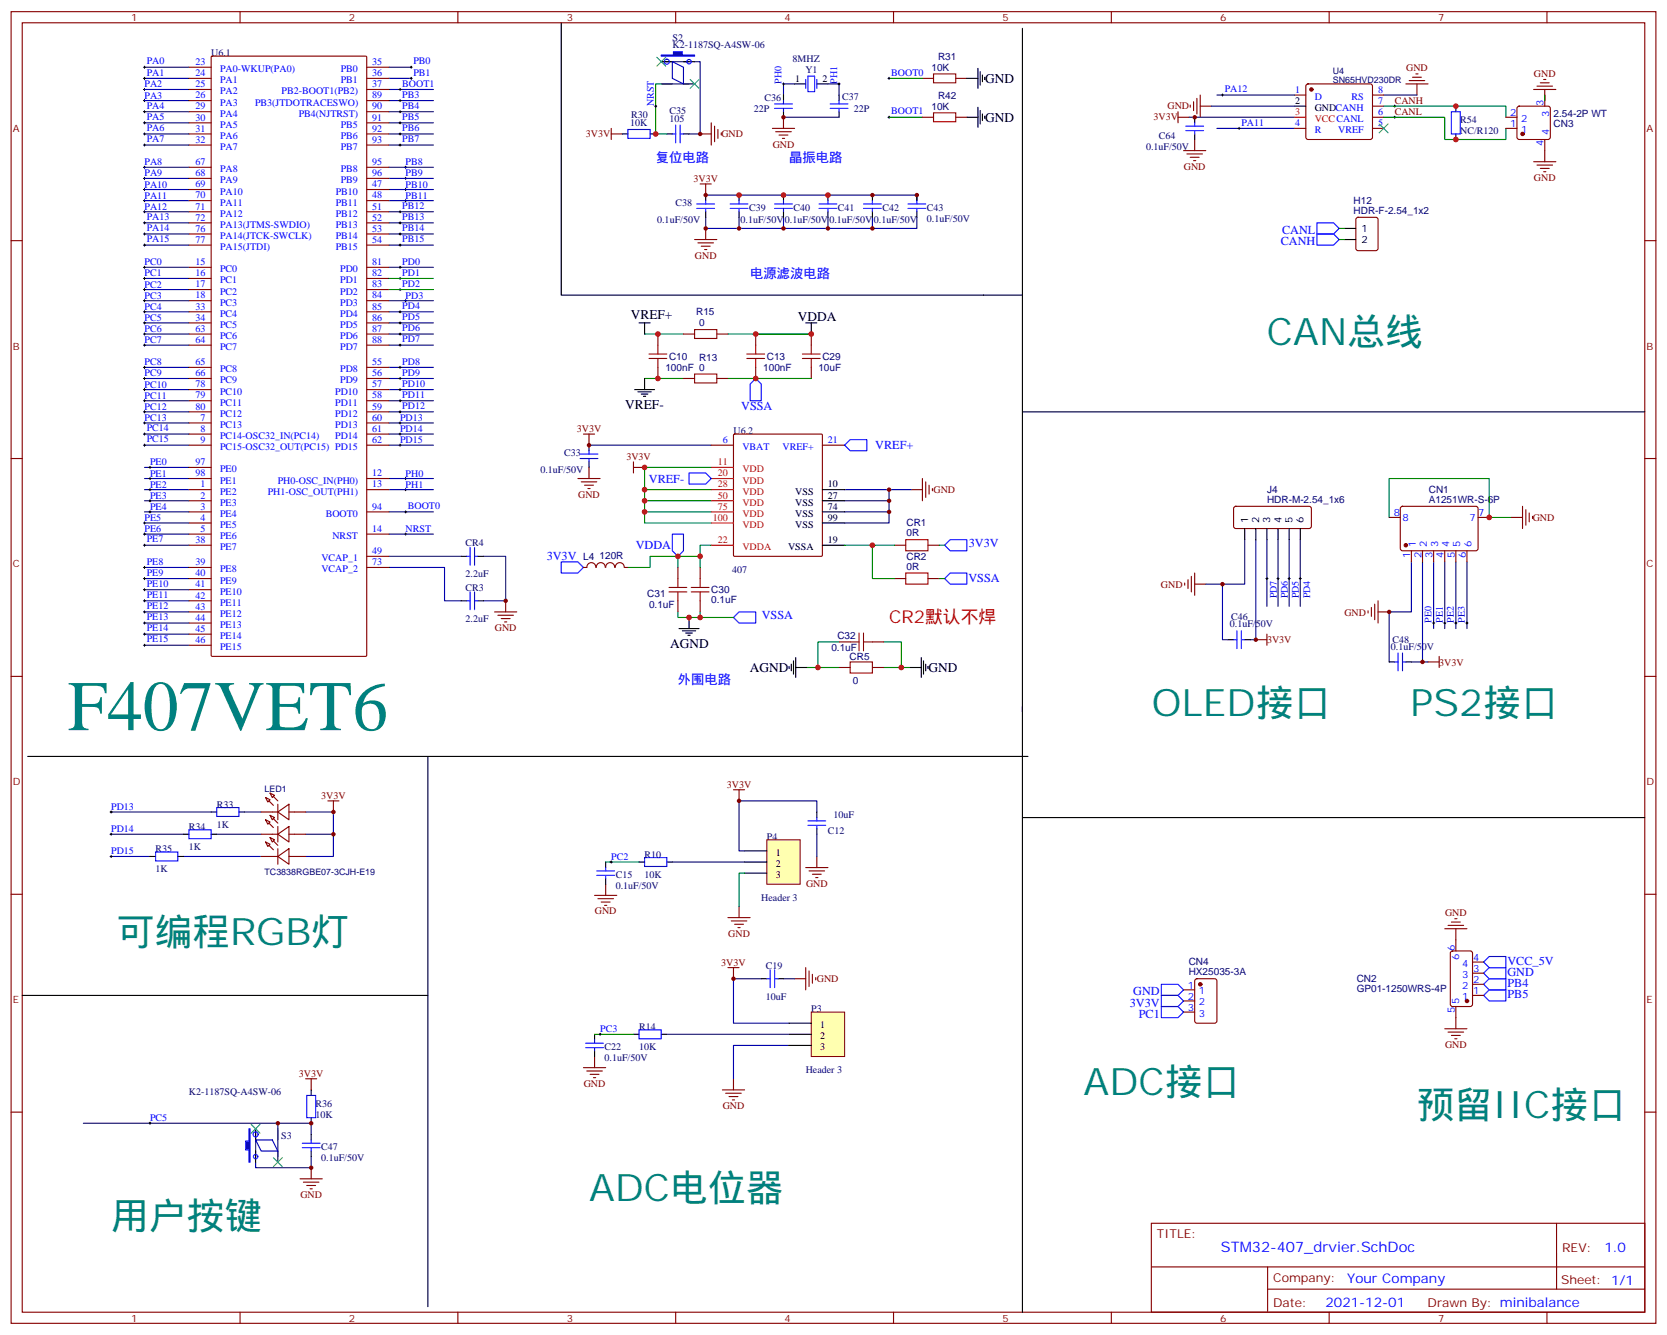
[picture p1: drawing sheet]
<svg xmlns="http://www.w3.org/2000/svg" width="529mm" height="424mm" viewBox="0 0 529 424" stroke-linecap="round" stroke-linejoin="round" font-family="sans-serif">
<g fill="none" stroke="#800000" stroke-width=".35">
<path d="M225.8 39v7M248.7 37.2v3.5M373.9 37.2h3.6M373.9 35.5v3.5M377.8 33.3v.7M378.9 32.3v2.8M379.9 31.2v5M381 33.7h3.5M381 30.2v7M446.3 26.6h7M447.3 25.6h5M448.4 24.5h2.8"/>
<path d="M449.4 23.5h.7M449.8 26.6v3.6M194 42.5h3.6M194 40.7v3.6M222.2 42.5h3.6M222.2 58.4h3.6M224 58.4v3.5M226.8 40v5M227.9 41.1v2.8M229 42.2v.7M245.2 40.7h7M246.2 41.8h5"/>
<path d="M247.3 42.9h2.8M248.4 43.9h.7M375.7 47.8h7.1M376.8 48.9h4.9M377.8 49.9h2.8M378.9 51h.7M379.2 44.3v3.5M220.5 76h7M221.5 77.1h5M222.6 78.1h2.8M223.7 79.2h.7M224 72.5v3.5"/>
<path d="M185.2 137.8h3.5M187 137.8v3.5M183.4 151.9h7.1M184.5 152.9h4.9M185.6 154h2.8M186.6 155h.7M187 148.3v3.6M201.1 148.3h3.5M201.1 146.6v3.5M289.3 155.4h3.5M292.8 151.9v7M293.9 152.9v5"/>
<path d="M294.9 154v2.8M296 155v.8M157 194.2h7M158 195.3h5M159.1 196.3h2.8M160.2 197.4h.7M160.5 190.7v3.5M376.1 185v.7M377.1 184v2.8M378.2 182.9v5M379.2 185.4h3.6M379.2 181.9v7"/>
<path d="M434.3 193.9v.7M435.3 192.8v2.8M436.4 191.7v5M437.4 194.2h3.6M437.4 190.7v7M398.6 203h3.6M402.2 201.3v3.5M453.3 210.1h3.5M456.8 208.3v3.5M104.1 254.2h3.5M105.8 254.2v3.5M232.8 250.6h3.6"/>
<path d="M234.6 250.6v3.6M255.8 275.3h7M256.8 276.4h5M257.9 277.5h2.8M258.9 278.5h.7M259.3 271.8v3.5M188.7 284.2h7.1M189.8 285.2h4.9M190.9 286.3h2.8M191.9 287.3h.7M192.3 280.6v3.6M231.1 291.2h7"/>
<path d="M232.1 292.3h5M233.2 293.3h2.8M234.2 294.4h.7M234.6 287.7v3.5M231.1 307.1h3.5M232.8 307.1v3.5M252.2 310.6h3.6M255.8 307.1v7M256.8 308.2v4.9M257.9 309.2v2.8M258.9 310.3v.7M185.2 338.8h7.1"/>
<path d="M186.3 339.9h4.9M188.7 335.3v3.5M97 342.4h3.5M98.8 342.4v3.5M187.3 341h2.8M188.4 342h.7M229.3 345.9h7.1M230.4 347h4.9M231.4 348h2.8M232.5 349.1h.7M232.8 342.4v3.5M95.2 374.1h7.1"/>
<path d="M96.3 375.2h4.9M97.4 376.2h2.8M98.4 377.3h.7M98.8 370.6v3.5"/>
</g>
<g fill="none" stroke="#000" stroke-width=".32">
<path d="M45.5 28.4h.7M45.5 31.9h.7M45.9 28v.8M45.9 31.6v.7M442.4 33.7h.7M442.4 37.2h.7M442.7 33.3v.7M442.7 36.9v.7M45.5 56.6h.7M45.5 53.1h.7M45.9 52.7v.7M45.9 56.3v.7"/>
<path d="M45.9 59.8v.7M128.4 56.6h.7M128.4 53.1h.7M128.8 52.7v.7M128.8 56.3v.7M128.8 59.8v.7M45.5 60.1h.7M45.5 63.7h.7M45.5 67.2h.7M45.9 63.3v.7M45.9 66.9v.7M128.4 60.1h.7"/>
<path d="M128.4 63.7h.7M128.8 63.3v.7M128.4 95.4h.7M128.8 95.1v.7M126.6 134.2h.8M126.6 137.8h.8M127 133.9v.7M127 137.4v.7M126.6 141.3h.8M127 140.9v.7M128.4 151.9h.7M128.4 155.4h.7"/>
<path d="M128.8 151.5v.7M128.8 155v.8M128.4 169.5h.7M128.8 169.2v.7"/>
</g>
<g fill="none" stroke="#000080" stroke-width=".35">
<path d="M220.5 19.6h1.7v22.9h-3.5M45.9 28.4h14.1M45.9 31.9h14.1M45.9 35.5h14.1M45.9 39h14.1M45.9 24.9h14.1M45.9 21.3h14.1M123.5 28.4h14.1M123.5 31.9h14.1M123.5 35.5h14.1M123.5 39h14.1M123.5 24.9h7"/>
<path d="M123.5 21.3h7M248.7 37.2h17.6M252.2 26.6h-3.5v3.6M262.8 26.6h3.5v3.6M377.5 37.2h33.5M384.5 33.7h26.5M386.3 30.2h24.7M439.2 30.2h10.6M45.9 46h14.1M45.9 53.1h14.1M45.9 56.6h14.1M45.9 42.5h14.1"/>
<path d="M123.5 46h14.1M123.5 53.1h14.1M123.5 56.6h14.1M123.5 42.5h14.1M386.3 40.7h24.7M45.9 60.1h14.1M45.9 63.7h14.1M45.9 67.2h14.1M45.9 70.7h14.1M45.9 74.3h14.1M45.9 77.8h14.1M123.5 60.1h14.1"/>
<path d="M123.5 63.7h14.1M123.5 67.2h14.1M123.5 70.7h14.1M123.5 74.3h14.1M123.5 77.8h14.1M224 61.9h67v1.8M224 69v3.5h52.9v-3.5M234.6 69v3.5M248.7 69v3.5M262.8 69v3.5M291 69v3.5h-14.1M45.9 84.8h14.1"/>
<path d="M45.9 88.4h14.1M45.9 91.9h14.1M45.9 95.4h14.1M45.9 99h14.1M123.5 84.8h14.1M123.5 95.4h14.1M123.5 99h14.1M45.9 116.6h14.1M45.9 102.5h14.1M45.9 106h14.1M45.9 109.5h14.1M123.5 116.6h14.1"/>
<path d="M123.5 102.5h14.1M123.5 106h14.1M123.5 109.5h14.1M45.9 120.1h14.1M45.9 123.6h14.1M45.9 127.2h14.1M45.9 134.2h14.1M45.9 137.8h14.1M123.5 120.1h14.1M123.5 123.6h14.1M123.5 127.2h14.1M123.5 134.2h14.1"/>
<path d="M123.5 137.8h14.1M123.5 130.7h14.1M45.9 148.3h14.1M45.9 151.9h14.1M45.9 155.4h14.1M45.9 158.9h14.1M45.9 141.3h14.1M123.5 151.9h14.1M123.5 155.4h14.1M123.5 141.3h14.1M187 141.3h38.8M268.1 155.4h14.1v10.6h-14.1"/>
<path d="M268.1 158.9h14.1M282.2 155.4h7.1M45.9 162.5h14.1M45.9 166h14.1M45.9 169.5h14.1M45.9 173h14.1M123.5 162.5h14.1M123.5 169.5h14.1M123.5 176.6h22.9M153.5 176.6h7v14.1h-7M268.1 162.5h14.1M395.1 171.3v14.1h-7"/>
<path d="M398.6 171.3v31.7h-1.7M402.2 171.3v21.1M405.7 171.3v21.1M409.2 171.3v21.1M412.7 171.3v21.1M448 178.3v15.9h-7v15.9M451.6 178.3v31.8h1.7M455.1 178.3v21.2M458.6 178.3v21.2M462.1 178.3v21.2M465.7 178.3v21.2M45.9 180.1h14.1"/>
<path d="M45.9 183.6h14.1M45.9 187.1h14.1M45.9 190.7h14.1M45.9 194.2h14.1M45.9 197.7h14.1M123.5 180.1h17.6v10.6h5.3M382.8 185.4h5.3v17.6h1.7M45.9 201.3h14.1M45.9 204.8h14.1M448 210.1h3.6M35.3 257.7h31.7M77.6 257.7h5.3"/>
<path d="M97 257.7h8.8v14.1h-8.8M259.3 257.7v-3.5h-24.7v15.9h1.8M35.3 264.8h22.9M35.3 271.8h12.3M58.2 271.8h24.7M68.8 264.8h14.1M97 264.8h8.8M213.4 273.6h23M259.3 264.8v7M241.7 310.6h-8.9v14.1h17.7M248.7 310.6h3.5M211.7 328.3h38.8"/>
<path d="M250.5 331.8h-17.7v10.6M26.5 356.5h61.7M88.2 358.2v-1.7h10.6v3.5M98.8 367.1v3.5h-17.7v-1.8"/>
</g>
<g fill="none" stroke="#870000" stroke-width=".35">
<path d="M411 30.2h3.5M414.7 26.8l.5-.2h19.8l.5 .2 .2 .5v16.3l-.3 .5-.4 .2h-19.8l-.5-.3-.2-.4v-16.3zM435.7 30.2h3.5M435.7 37.2h3.5M435.7 33.7h3.5M411 40.7h3.5M435.7 40.7h3.5M82.9 257.7h5.3M84.3 253.1l1.4 .7-.7 .7zM85.4 254.2l1.4 1.4M85.7 258.8l1.4 .7-.7 .7zM85.7 251.7l1.4 .7-.7 .7z"/>
<path d="M86.8 259.8l1.4 1.4M86.8 252.8l1.4 1.4M88.2 257.7l3.5-2.5v5zM88.2 255.2v5M91.7 257.7h5.3M82.9 264.8h5.3M82.9 271.8h5.3M84.3 260.2l1.4 .7-.7 .7zM84.3 267.2l1.4 .7-.7 .7zM85.4 261.2l1.4 1.4M85.4 268.3l1.4 1.4M85.7 265.8l1.4 .7-.7 .7z"/>
<path d="M86.8 266.9l1.4 1.4M88.2 264.8l3.5-2.5v4.9zM88.2 271.8l3.5-2.5v5zM88.2 262.3v4.9M88.2 269.3v5M91.7 264.8h5.3M91.7 271.8h5.3"/>
</g>
<circle cx="416.3" cy="28.4" r=".53" fill="#870000" stroke="#870000" stroke-width=".35"/>
<g fill="none" stroke="#000" stroke-width=".35">
<path d="M209.9 19.6h3.5M217 19.6h3.5M209.9 26.6h3.5M217 26.6h3.5M248.7 30.2v1.7M248.7 35.5v1.7M252.2 26.6h3.6M259.3 26.6h3.5M266.3 30.2v1.7M266.3 35.5v1.7M411 33.7h3.5M197.6 42.5h1.7"/>
<path d="M206.4 42.5h1.7M211.7 42.5h1.7M217 42.5h1.7M224 61.9v1.8M224 67.2v1.8M234.6 61.9v1.8M234.6 67.2v1.8M248.7 61.9v1.8M248.7 67.2v1.8M262.8 61.9v1.8M262.8 67.2v1.8M276.9 61.9v1.8"/>
<path d="M276.9 67.2v1.8M291 61.9v1.8M291 67.2v1.8M187 141.3v1.8M187 146.6v1.7M146.4 176.6h1.8M151.7 176.6h1.8M146.4 190.7h1.8M151.7 190.7h1.8M389.8 203h1.8M395.1 203h1.8M441 210.1h1.7"/>
<path d="M446.3 210.1h1.7M67 257.7h1.8M75.8 257.7h1.8M47.6 271.8h1.8M56.4 271.8h1.8M58.2 264.8h1.8M67 264.8h1.8M192.3 273.6v1.7M192.3 278.9v1.7M202.8 273.6h1.8M211.7 273.6h1.7M188.7 328.3v1.7"/>
<path d="M188.7 333.6v1.7M201.1 328.3h1.7M209.9 328.3h1.8M81.1 358.2v3.6M88.2 358.2v3.6M98.8 345.9v1.8M98.8 354.7v1.8M81.1 365.3v3.5M88.2 365.3v3.5M98.8 360v1.8M98.8 365.3v1.8"/>
</g>
<path d="M411 37.2h3.5" fill="none" stroke="#f00" stroke-width=".35"/>
<g fill="none" stroke="#00f" stroke-width=".35">
<path d="M214.5 39.7v5.6M215.9 39.7v5.6M245.9 34.4h5.6M245.9 33h5.6M248.7 31.9v1.1M248.7 34.4v1.1M255.8 25.2v2.8M256.5 24.2h2.1v4.9h-2.1zM259.3 25.2v2.8M263.5 34.4h5.7M263.5 33h5.7M266.3 31.9v1.1"/>
<path d="M266.3 34.4v1.1M199.3 41.1h7.1v2.8h-7.1zM213.4 42.5h1.1M215.9 42.5h1.1M221.2 66.1h5.6M221.2 64.7h5.6M224 63.7v1M224 66.1v1.1M231.8 66.1h5.6M231.8 64.7h5.6M234.6 63.7v1M234.6 66.1v1.1"/>
<path d="M245.9 66.1h5.6M245.9 64.7h5.6M248.7 63.7v1M248.7 66.1v1.1M260 66.1h5.6M260 64.7h5.6M262.8 63.7v1M262.8 66.1v1.1M274.1 66.1h5.7M274.1 64.7h5.7M276.9 63.7v1M276.9 66.1v1.1"/>
<path d="M288.2 66.1h5.7M288.2 64.7h5.7M291 63.7v1M291 66.1v1.1M184.1 145.5h5.7M184.1 144.1h5.7M187 143.1v1M187 145.5v1.1M148.2 176.6h1M149.2 173.7v5.7M150.6 173.7v5.7M150.6 176.6h1.1"/>
<path d="M148.2 190.7h1M149.2 187.9v5.6M150.6 187.9v5.6M150.6 190.7h1.1M391.6 203h1M392.6 200.2v5.6M394.1 200.2v5.6M394.1 203h1M442.7 210.1h1.1M443.8 207.3v5.6M445.2 207.3v5.6M445.2 210.1h1.1"/>
<path d="M68.8 256.3h7v2.8h-7zM49.4 270.4h7v2.8h-7zM60 263.3h7v2.9h-7zM189.4 277.8h5.7M189.4 276.4h5.7M192.3 275.3v1.1M192.3 277.8v1.1M204.6 272.2h7.1v2.8h-7.1zM185.9 332.5h5.7M185.9 331.1h5.7M188.7 330v1.1M188.7 332.5v1.1"/>
<path d="M202.8 326.8h7.1v2.9h-7.1zM97.4 347.7h2.8v7h-2.8zM81.9 360a.8 .8 0 0 0-1.1-.7 .8 .8 0 0 0-.2 1.3 .8 .8 0 0 0 1.3-.3v-.3M96 364.2h5.6M96 362.8h5.6M98.8 361.8v1M98.8 364.2v1.1"/>
<circle cx="211.7" cy="19.6" r=".81"/>
<circle cx="218.7" cy="19.6" r=".71"/>
<circle cx="81.1" cy="367.1" r=".71"/>
</g>
<path d="M209.9 19.6h8.8M210.3 26.6h8.4M81.1 358.2v8.9M88.2 358.6v8.5" fill="none" stroke="#120380" stroke-width=".35"/>
<g fill="#00f" stroke="#00f" stroke-width=".35">
<path d="M209.9 17.5h3.9v-1.1h2.8v1.1h3.9v.3h-10.6z"/>
<path d="M79 358.2h.4v10.6h-.4v-3.9h-1v-2.8h1z"/>
</g>
<path d="M213.4 19.6l3.6 1.7v5.3l-3.6-1.7zM81.1 361.8h5.3l1.8 3.5h-5.3z" fill="none" stroke="#0000b5" stroke-width=".35"/>
<path d="M257.5 321.2h10.6v14.1h-10.6z" fill="#ffffb0" stroke="#800000" stroke-width=".32"/>
<g fill="none" stroke="#000" stroke-width=".35">
<path d="M324.6 9v407.5M379.2 37.2v1.8M462.1 33.7v1.8M379.2 42.5v1.8M462.1 42.5v1.8M261.1 155.4h7M261.1 158.9h7M261.1 173h7M261.1 162.5h7M261.1 166h7M395.1 167.7v3.6M398.6 167.7v3.6"/>
<path d="M402.2 167.7v3.6M405.7 167.7v3.6M409.2 167.7v3.6M412.7 167.7v3.6M135.8 240.1v174.6M259.3 257.7v1.8M259.3 263v1.8M7.1 315.9h128.7M241.7 310.6h1.7M246.9 310.6h1.8M250.5 324.7h7M250.5 328.3h7"/>
<path d="M250.5 331.8h7"/>
</g>
<g fill="none" stroke="#00f" stroke-width=".35">
<path d="M379.2 39v1M460.7 35.5h2.8v7h-2.8zM376.4 41.5h5.7M376.4 40h5.7M379.2 41.5v1M259.3 259.5v1M256.5 260.5h5.6M256.5 261.9h5.6M259.3 261.9v1.1M243.4 310.6h1.1M244.5 307.8v5.6M245.9 307.8v5.6"/>
<path d="M245.9 310.6h1"/>
</g>
<g fill="none" stroke="#870000" stroke-width=".35">
<path d="M3.5 3.7h522.1v416.3h-522.1zM7.1 7.2h515v409.3h-515zM67.1 18l.3-.2h48.7l.3 .4v189.8l-.3 .3h-48.7l-.4-.3zM76.2 3.7v3.5M145.3 3.7v3.5M214.5 3.7v3.5M283.6 3.7v3.5M352.8 3.7v3.5M421.9 3.7v3.5M491.1 3.7v3.5M60 21.3h7M60 24.9h7"/>
<path d="M60 28.4h7M60 31.9h7M60 35.5h7M60 39h7M116.4 21.3h7.1M116.4 24.9h7.1M116.4 28.4h7.1M116.4 31.9h7.1M116.4 35.5h7.1M116.4 39h7.1M60 42.5h7M60 46h7"/>
<path d="M60 53.1h7M60 56.6h7M116.4 42.5h7.1M116.4 46h7.1M116.4 53.1h7.1M116.4 56.6h7.1M3.5 76.4h3.6M60 60.1h7M60 63.7h7M60 67.2h7M60 70.7h7M60 74.3h7"/>
<path d="M60 77.8h7M116.4 60.1h7.1M116.4 63.7h7.1M116.4 67.2h7.1M116.4 70.7h7.1M116.4 74.3h7.1M116.4 77.8h7.1M522.1 76.4h3.5M60 84.8h7M60 88.4h7M60 91.9h7M60 95.4h7"/>
<path d="M60 99h7M116.4 84.8h7.1M116.4 88.4h7.1M116.4 91.9h7.1M116.4 95.4h7.1M116.4 99h7.1M60 102.5h7M60 116.6h7M60 106h7M60 109.5h7M116.4 102.5h7.1M116.4 116.6h7.1"/>
<path d="M116.4 106h7.1M116.4 109.5h7.1M60 134.2h7M60 137.8h7M60 120.1h7M60 123.6h7M60 127.2h7M60 130.7h7M116.4 134.2h7.1M116.4 137.8h7.1M116.4 120.1h7.1M116.4 123.6h7.1"/>
<path d="M116.4 127.2h7.1M116.4 130.7h7.1M232.9 137.9l.3-.1h27.5l.3 .1 .1 38.3-.2 .3-27.7 .1-.3-.2zM3.5 145.5h3.6M60 141.3h7M60 155.4h7M60 158.9h7M60 148.3h7M60 151.9h7M116.4 141.3h7.1M116.4 155.4h7.1M116.4 151.9h7.1"/>
<path d="M225.8 141.3h7M261.1 141.3h7M522.1 145.5h3.5M60 162.5h7M60 166h7M60 169.5h7M60 173h7M116.4 162.5h7.1M116.4 169.5h7.1M116.4 176.6h7.1M391.8 160.9l.5-.2h23.5l.5 .7-.1 5.9-.6 .4h-23.6l-.4-.7v-5.6zM60 180.1h7"/>
<path d="M60 183.6h7M60 187.1h7M60 190.7h7M60 194.2h7M60 197.7h7M116.4 180.1h7.1M3.5 214.7h3.6M60 201.3h7M60 204.8h7M522.1 214.7h3.5M3.5 283.8h3.6M522.1 283.8h3.5"/>
<path d="M3.5 353h3.6M522.1 353h3.5M365.5 388.2h156.6v28.3h-156.6zM494.1 388.3v20.8M76.2 416.5v3.5M145.3 416.5v3.5M214.5 416.5v3.5M283.6 416.5v3.5M352.8 416.5v3.5M365.5 402.1h156.5M402.4 409.1h119.6M402.4 402.1v14.1"/>
<path d="M421.9 416.5v3.5M491.1 416.5v3.5"/>
</g>
<path d="M225.8 148.3h7M225.8 151.9h7M225.8 155.4h7M225.8 158.9h7M225.8 173h7M225.8 162.5h7M225.8 166h7" fill="none" stroke="#f00" stroke-width=".35"/>
<path d="M243.4 266.5h10.6v14.1h-10.6z" fill="#ffffb0" stroke="#800000" stroke-width=".32"/>
<g fill="none" stroke="#000" stroke-width=".35">
<path d="M178.2 7.2v86.5h146.4M306.9 24.9h3.5M306.9 37.2h3.5M310.4 21.7v6.3M310.4 34v6.4M311.1 22.8v4.2M311.1 35.1v4.2M311.9 23.8v2.1M311.9 36.2v2.1M312.6 24.5v.7M312.6 36.9v.7M426.9 72.5h3.5"/>
<path d="M426.9 76h3.5M202.8 102.5h3.6M204.6 102.5v3.5M255.8 102.5h3.5M257.5 102.5v3.5M201.4 123.6h6.4M202.5 124.4h4.2M203.6 125.1h2.1M204.3 125.8h.7M204.6 120.1v3.5M324.6 130.7h197.5M215.5 199.5h6.4"/>
<path d="M218.7 196v3.5M216.6 200.2h4.2M217.7 200.9h2.1M218.4 201.6h.7M250.5 211.5v.7M251.2 210.8v2.1M251.9 209.7v4.3M252.6 211.8h3.5M252.6 208.7v6.3M288.9 211.8h3.6M292.5 208.7v6.3M293.2 209.7v4.3"/>
<path d="M293.9 210.8v2.1M294.6 211.5v.7M8.8 240.1h317.5M324.6 259.5h197.5M236.4 270.1h7M236.4 273.6h7M236.4 277.1h7"/>
</g>
<g fill="none" stroke="#008700" stroke-width=".35">
<path d="M209.9 26.6h-1.8v15.9h3.6M282.2 24.9h10.6M282.2 37.2h10.6M439.2 33.7h38.8v3.5M439.2 37.2h19.4v7.1h19.4v-3.6M490.4 30.2v1.7M425.1 72.5h1.8M425.1 76h1.8M123.5 88.4h14.1M123.5 91.9h14.1M204.6 106h12.4M231.1 106h26.4"/>
<path d="M204.6 120.1h12.4M231.1 120.1h26.4M204.6 158.9h21.2M204.6 155.4h21.2M225.8 148.3h-21.2v17.7h21.2M204.6 162.5h21.2M215.2 176.6v3.5M222.2 176.6v3.5M225.8 173h-3.6v3.6h-15.8v3.5h-7.1M268.1 173h8.8M284 173h-7.1v10.6h7.1M298.1 173h1.8"/>
<path d="M441 164.2v-12.3h31.7v12.3h7.1M215.2 194.2v1.8h17.6M222.2 194.2v1.8M298.1 183.6h1.8M256.1 211.8h10.2M266.3 203.7h-6.7v8.1M280.5 203.7h5.6v8.1M280.5 211.8h8.4M192.3 273.6h10.5M236.4 277.1h-1.8v10.6M188.7 328.3h12.4"/>
</g>
<g fill="none" stroke="#000" stroke-width=".32">
<path d="M45.5 24.9h.7M45.5 21.3h.7M45.5 35.5h.7M45.5 39h.7M45.9 21v.7M45.9 24.5v.7M45.9 35.1v.7M45.9 38.6v.7M126.6 28.4h.8M126.6 35.5h.8M126.6 39h.8M126.6 31.9h.8"/>
<path d="M127 28v.8M127 31.6v.7M127 35.1v.7M127 38.6v.7M130.2 24.9h.7M130.2 21.3h.7M130.5 21v.7M130.5 24.5v.7M207.8 33.7h.7M208.1 33.3v.7M248.4 26.6h.7M248.7 26.3v.7"/>
<path d="M266 26.6h.7M266.3 26.3v.7M281.9 24.9h.7M281.9 37.2h.7M282.2 24.5v.7M282.2 36.9v.7M387.7 30.2h.7M388.1 29.8v.7M45.5 42.5h.7M45.5 46h.7M45.9 42.2v.7M45.9 45.7v.7"/>
<path d="M126.6 42.5h.8M126.6 46h.8M127 42.2v.7M127 45.7v.7M393 40.7h.7M393.3 40.4v.7M45.5 74.3h.7M45.5 77.8h.7M45.5 70.7h.7M45.9 70.4v.7M45.9 73.9v.7M45.9 77.4v.7"/>
<path d="M126.6 74.3h.8M126.6 77.8h.8M126.6 70.7h.8M126.6 67.2h.8M127 66.9v.7M127 70.4v.7M127 73.9v.7M127 77.4v.7M45.5 84.8h.7M45.5 88.4h.7M45.5 91.9h.7M45.5 99h.7"/>
<path d="M45.5 95.4h.7M45.9 84.5v.7M45.9 88v.7M45.9 91.5v.8M45.9 95.1v.7M45.9 98.6v.7M126.6 84.8h.8M126.6 88.4h.8M126.6 91.9h.8M126.6 99h.8M127 84.5v.7M127 88v.7"/>
<path d="M127 91.5v.8M127 98.6v.7M45.5 116.6h.7M45.5 102.5h.7M45.5 106h.7M45.5 109.5h.7M45.9 102.1v.7M45.9 105.7v.7M45.9 109.2v.7M45.9 116.2v.7M45.9 119.8v.7M126.6 116.6h.8"/>
<path d="M126.6 102.5h.8M126.6 106h.8M126.6 109.5h.8M127 102.1v.7M127 105.7v.7M127 109.2v.7M127 116.2v.7M127 119.8v.7M45.5 120.1h.7M45.5 130.7h.7M45.5 137.8h.7M45.5 134.2h.7"/>
<path d="M45.5 123.6h.7M45.5 127.2h.7M45.9 123.3v.7M45.9 126.8v.7M45.9 130.4v.7M45.9 133.9v.7M45.9 137.4v.7M126.6 120.1h.8M126.6 130.7h.8M126.6 123.6h.8M126.6 127.2h.8M127 123.3v.7"/>
<path d="M127 126.8v.7M127 130.4v.7M45.5 141.3h.7M45.9 140.9v.7M47.3 148.3h.7M47.3 151.9h.7M47.3 155.4h.7M47.3 158.9h.7M47.6 148v.7M47.6 151.5v.7M47.6 155v.8M47.6 158.6v.7"/>
<path d="M45.5 173h.7M45.5 166h.7M45.5 169.5h.7M45.9 165.6v.7M45.9 169.2v.7M45.9 172.7v.7M45.9 179.7v.7M47.3 162.5h.7M47.6 162.1v.7M128.4 162.5h.7M128.8 162.1v.7M45.5 180.1h.7"/>
<path d="M45.5 187.1h.7M45.5 194.2h.7M45.5 183.6h.7M45.5 190.7h.7M45.5 197.7h.7M45.9 183.3v.7M45.9 186.8v.7M45.9 190.3v.7M45.9 193.9v.7M45.9 197.4v.7M401.8 183.6h.7M402.2 183.3v.7"/>
<path d="M405.3 183.6h.7M405.7 183.3v.7M408.9 183.6h.7M409.2 183.3v.7M412.4 183.6h.7M412.7 183.3v.7M454.7 197.7h.7M455.1 197.4v.7M458.3 197.7h.7M458.6 197.4v.7M461.8 197.7h.7M462.1 197.4v.7"/>
<path d="M465.3 197.7h.7M465.7 197.4v.7M45.5 204.8h.7M45.5 201.3h.7M45.9 200.9v.7M45.9 204.4v.7M34.9 257.7h.7M35.3 257.4v.7M34.9 264.8h.7M34.9 271.8h.7M35.3 264.4v.7M35.3 271.5v.7"/>
<path d="M193.7 273.6h.7M194 273.2v.7M190.1 328.3h.8M190.5 327.9v.7M47.3 356.5h.7M47.6 356.1v.7"/>
</g>
<g fill="none" stroke="#a10000" stroke-width=".35">
<path d="M296.3 23.5h7.1v2.8h-7.1zM296.3 35.8h7.1v2.8h-7.1zM206 113.8h5.7M206 112.4h5.7M208.8 109.5v2.9M208.8 113.8v2.8M220.5 118.7h7v2.8h-7zM220.5 104.6h7v2.8h-7zM237.1 113.8h5.6M237.1 112.4h5.6M239.9 109.5v2.9M239.9 113.8v2.8"/>
<path d="M254.7 113.8h5.6M254.7 112.4h5.6M257.5 109.5v2.9M257.5 113.8v2.8M287.5 171.3h7.1v3.5h-7.1zM212.4 187.9h5.6M212.4 186.4h5.6M215.2 183.6v2.8M215.2 187.9v2.8M219.4 187.9h5.7M219.4 186.4h5.7M222.2 183.6v2.8"/>
<path d="M222.2 187.9v2.8M287.5 181.9h7.1v3.5h-7.1zM269.9 210.1h7v3.5h-7zM269.9 203.7h2.8M272.7 200.9v5.7M274.1 200.9v5.7M274.1 203.7h2.8"/>
</g>
<g fill="none" stroke="#870000" stroke-width=".35">
<path d="M292.8 24.9h3.5M292.8 37.2h3.5M303.4 24.9h3.5M303.4 37.2h3.5M478 37.2h3.5M481.8 33.9l.4-.2h9.2l.5 .2 .2 .5v9.2l-.2 .5-.5 .2h-9.2l-.5-.3-.2-.4v-9.2zM490.4 30.2v3.5M478 40.7h3.5M490.4 44.3v3.5M430.6 69.2l.5-.2h5.6l.7 .4v9.4l-.4 .7-5.9 .1-.7-.5v-9.4zM208.8 106v3.5M208.8 116.6v3.5"/>
<path d="M217 106h3.5M227.5 106h3.6M239.9 106v3.5M239.9 116.6v3.5M257.5 106v3.5M257.5 116.6v3.5M217 120.1h3.5M227.5 120.1h3.6M284 173h3.5M294.6 173h3.5M441 164.2h3.5M444.7 160.9l.5-.2h23.6l.4 .7-.1 13-.6 .4-23.6-.1-.4-.6v-12.7z"/>
<path d="M448 174.8v3.5M451.6 174.8v3.5M455.1 174.8v3.5M458.6 174.8v3.5M462.1 174.8v3.5M465.7 174.8v3.5M469.2 164.2h3.5M185.2 180.1h1.1M186.3 180.1a1.41 1.41 0 0 1 1.4-1.5 1.41 1.41 0 0 1 1.4 1.5M189.3 180.1a1.41 1.41 0 0 1 1.4-1.5 1.41 1.41 0 0 1 1.4 1.5M192.3 180.1a1.41 1.41 0 0 1 1.4-1.5 1.41 1.41 0 0 1 1.4 1.5M195.3 180.1a1.41 1.41 0 0 1 1.4-1.5 1.41 1.41 0 0 1 1.4 1.5"/>
<path d="M198.3 180.1h1M215.2 180.1v3.5M215.2 190.7v3.5M222.2 180.1v3.5M222.2 190.7v3.5M284 183.6h3.5M294.6 183.6h3.5M266.3 203.7h3.6M266.3 211.8h3.6M276.9 203.7h3.6M276.9 211.8h3.6M462.1 298.3v3.5"/>
<path d="M375.7 314.1h3.5M375.7 317.7h3.5M379.5 310.8l.4-.2h5.7l.6 .5 .1 12.9-.5 .7h-5.9l-.6-.4-.1-13zM460.6 302l.5-.2h5.6l.7 .4v16.5l-.4 .7h-5.9l-.7-.4v-16.5zM462.1 319.4v3.6M467.4 315.9h3.6M467.4 312.4h3.6M467.4 308.9h3.6M467.4 305.3h3.6M375.7 321.2h3.5"/>
</g>
<g fill="#870000" stroke="#870000" stroke-width=".35">
<circle cx="446.3" cy="173" r=".53"/>
<circle cx="381" cy="312.4" r=".53"/>
<circle cx="483.3" cy="42.5" r=".53"/>
<circle cx="465.7" cy="317.7" r=".53"/>
</g>
<g fill="none" stroke="#800000" stroke-width=".35">
<path d="M486.8 28.4h7.1M487.9 27.3h4.9M488.9 26.3h2.9M490 25.2h.7M490.4 28.4v3.5M486.8 51.3h7.1M487.9 52.4h4.9M488.9 53.4h2.9M490 54.5h.7M490.4 47.8v3.5M479.8 164.2h3.5M483.3 160.7v7"/>
<path d="M484.4 161.7v5M485.4 162.8v2.8M486.5 163.9v.7M458.6 294.7h7.1M459.7 293.7h4.9M460.7 292.6h2.8M461.8 291.6h.7M462.1 294.7v3.6M458.6 326.5h7.1M459.7 327.6h4.9M460.7 328.6h2.8M461.8 329.7h.7"/>
<path d="M462.1 323v3.5"/>
</g>
<g fill="none" stroke="#00f" stroke-width=".35">
<path d="M418 74.3h5.3l1.8 1.7-1.8 1.8h-5.3zM418 70.7h5.3l1.8 1.8-1.8 1.8h-5.3zM239.9 120.1l1.8 1.8v5.3h-3.6v-5.3zM218.7 150.1h5.3l1.8 1.8-1.8 1.7h-5.3zM268.1 141.3l1.8-1.8h5.3v3.6h-5.3zM178.2 178.3h5.2l1.8 1.8-1.8 1.8h-5.2zM213.4 169.5h3.6v5.3l-1.8 1.8-1.8-1.8zM299.9 173l1.7-1.7h5.3v3.5h-5.3zM232.8 196l1.8-1.8h5.3v3.5h-5.3zM299.9 183.6l1.7-1.7h5.3v3.5h-5.3zM368.7 312.4h5.2l1.8 1.7-1.8 1.8h-5.2zM368.7 319.4h5.2l1.8 1.8-1.8 1.8h-5.2z"/>
<path d="M368.7 315.9h5.2l1.8 1.8-1.8 1.7h-5.2zM471 315.9l1.7-1.8h5.3v3.6h-5.3zM471 308.9l1.7-1.8h5.3v3.5h-5.3zM471 305.3l1.7-1.7h5.3v3.5h-5.3zM472.7 310.6h5.3v3.5h-5.3l-1.7-1.7z"/>
</g>
<path d="M208.5 18.2l2.8 2.8M211.3 18.2l-2.8 2.8M219.1 25.2l2.8 2.8M221.9 25.2l-2.8 2.8M437.8 39.3l2.8 2.9M440.6 39.3l-2.8 2.9M79.7 356.8l2.8 2.9M82.5 356.8l-2.8 2.9M86.8 367.4l2.8 2.8M89.6 367.4l-2.8 2.8" fill="none" stroke="#3c3" stroke-width=".35"/>
<path d="M45.9 130.7h14.1" fill="none" stroke="#000080" stroke-width=".35"/>
<g fill="#800000">
<circle cx="232.8" cy="310.6" r=".71"/>
<circle cx="234.6" cy="254.2" r=".71"/>
<circle cx="379.2" cy="37.2" r=".71"/>
<circle cx="451.6" cy="210.1" r=".71"/>
<circle cx="398.6" cy="203" r=".71"/>
<circle cx="441" cy="194.2" r=".71"/>
<circle cx="388.1" cy="185.4" r=".71"/>
<circle cx="160.5" cy="190.7" r=".71"/>
<circle cx="187" cy="141.3" r=".71"/>
<circle cx="224" cy="72.5" r=".71"/>
<circle cx="224" cy="61.9" r=".71"/>
<circle cx="222.3" cy="42.5" r=".71"/>
<circle cx="234.6" cy="72.5" r=".71"/>
<circle cx="248.7" cy="72.5" r=".71"/>
<circle cx="248.7" cy="37.2" r=".71"/>
<circle cx="262.8" cy="72.5" r=".71"/>
<circle cx="276.9" cy="72.5" r=".71"/>
<circle cx="276.9" cy="61.9" r=".71"/>
<circle cx="88.2" cy="356.5" r=".71"/>
<circle cx="291" cy="61.9" r=".71"/>
<circle cx="98.8" cy="370.6" r=".71"/>
<circle cx="98.8" cy="356.5" r=".71"/>
<circle cx="105.8" cy="264.8" r=".71"/>
<circle cx="105.8" cy="257.7" r=".71"/>
<circle cx="282.2" cy="162.5" r=".71"/>
<circle cx="282.2" cy="158.9" r=".71"/>
<circle cx="282.2" cy="155.4" r=".71"/>
</g>
<g fill="#c00">
<circle cx="208.1" cy="42.5" r=".88"/>
<circle cx="472.7" cy="164.2" r=".88"/>
<circle cx="462.1" cy="33.7" r=".88"/>
<circle cx="462.1" cy="44.3" r=".88"/>
<circle cx="208.8" cy="120.1" r=".88"/>
<circle cx="208.8" cy="106" r=".88"/>
<circle cx="239.9" cy="120.1" r=".88"/>
<circle cx="239.9" cy="106" r=".88"/>
<circle cx="276.9" cy="173" r=".88"/>
<circle cx="286.1" cy="211.8" r=".88"/>
<circle cx="259.6" cy="211.8" r=".88"/>
<circle cx="204.6" cy="148.3" r=".88"/>
<circle cx="204.6" cy="162.5" r=".88"/>
<circle cx="204.6" cy="158.9" r=".88"/>
<circle cx="204.6" cy="155.4" r=".88"/>
<circle cx="234.6" cy="61.9" r=".88"/>
<circle cx="248.7" cy="61.9" r=".88"/>
<circle cx="262.8" cy="61.9" r=".88"/>
<circle cx="222.3" cy="196" r=".88"/>
<circle cx="218.7" cy="196" r=".88"/>
<circle cx="215.2" cy="176.6" r=".88"/>
<circle cx="222.3" cy="176.6" r=".88"/>
<circle cx="257.5" cy="106" r=".88"/>
</g>
<text font-size="22.6" fill="#008080" x="21.5" y="231.7">F407VET6</text>
<g font-size="12" fill="#008080">
<text x="402.2" y="109.5">CAN总线</text>
<text x="365.7" y="227.2">OLED接口</text>
<text x="447.8" y="227.2">PS2接口</text>
<text x="37" y="300">可编程RGB灯</text>
<text x="344" y="347.7">ADC接口</text>
<text x="449.8" y="354.7">预留IIC接口</text>
<text x="187" y="381.2">ADC电位器</text>
<text x="35.3" y="390">用户按键</text>
</g>
<text font-size="5.6" fill="#f00" x="282.2" y="197.7">CR2默认不焊</text>
<text font-size="4.6" fill="#00f" x="387.6" y="397.3">STM32-407_drvier.SchDoc</text>
<g font-size="4.2">
<text x="312.7" y="26.3">GND</text>
<text x="312.7" y="38.7">GND</text>
<text x="200.3" y="101.4">VREF+</text>
<text x="253.3" y="101.8">VDDA</text>
<text x="198.5" y="129.7">VREF-</text>
<text x="212.7" y="205.6">AGND</text>
<text x="238.1" y="213.3">AGND</text>
<text x="294.7" y="213.3">GND</text>
</g>
<g font-size="4.2" fill="#00f">
<text x="208.1" y="51.3">复位电路</text>
<text x="250.5" y="51.3">晶振电路</text>
<text x="238.1" y="88.4">电源滤波电路</text>
<text x="215.2" y="217.1">外围电路</text>
<text x="509.3" y="397.5">1.0</text>
<text x="427.7" y="407.1">Your Company</text>
<text x="420.7" y="414.9">2021-12-01</text>
</g>
<g font-size="3.9" fill="#00f">
<text x="406.6" y="77.8">CANH</text>
<text x="407" y="74.3">CANL</text>
<text x="235.3" y="130.2">VSSA</text>
<text x="277.9" y="142.6">VREF+</text>
<text x="206" y="153.1">VREF-</text>
<text x="307.5" y="173.7">3V3V</text>
<text x="173.5" y="177.9">3V3V</text>
<text x="201.8" y="174.3">VDDA</text>
<text x="307.4" y="184.9">VSSA</text>
<text x="241.8" y="196.5">VSSA</text>
<text x="478.5" y="309.7">GND</text>
<text x="478.5" y="306.2">VCC_5V</text>
<text x="359.7" y="315.9">GND</text>
<text x="478.5" y="316.8">PB5</text>
<text x="478.5" y="313.2">PB4</text>
<text x="358.7" y="319.4">3V3V</text>
<text x="361.5" y="323">PC1</text>
</g>
<g font-size="3.9" fill="#800">
<text x="367.2" y="392.8">TITLE:</text>
<text x="495.9" y="397.5">REV:</text>
<text x="404.1" y="407">Company:</text>
<text x="495.5" y="407.6">Sheet: 1/1</text>
<text x="404.1" y="414.7">Date:</text>
<text x="453.2" y="414.8">Drawn By: minibalance</text>
</g>
<g font-size="3.2" fill="#800">
<text x="41.6" y="6.7">1</text>
<text x="110.8" y="6.7">2</text>
<text x="179.9" y="6.7">3</text>
<text x="249.1" y="6.7">4</text>
<text x="318.2" y="6.7">5</text>
<text x="387.3" y="6.7">6</text>
<text x="456.5" y="6.7">7</text>
<text x="4.1" y="41.8">A</text>
<text x="522.6" y="41.8">A</text>
<text x="4.1" y="110.9">B</text>
<text x="522.6" y="110.9">B</text>
<text x="4.1" y="180.1">C</text>
<text x="522.6" y="180.1">C</text>
<text x="4.1" y="249.2">D</text>
<text x="522.6" y="249.2">D</text>
<text x="4.1" y="318.4">E</text>
<text x="522.6" y="318.4">E</text>
<text x="41.6" y="419.5">1</text>
<text x="110.8" y="419.5">2</text>
<text x="179.9" y="419.5">3</text>
<text x="249.1" y="419.5">4</text>
<text x="318.2" y="419.5">5</text>
<text x="387.3" y="419.5">6</text>
<text x="456.5" y="419.5">7</text>
</g>
<g font-size="3.2" fill="#000080">
<text x="67" y="17.8">U6.1</text>
<text x="213.5" y="15.3">K2-1187SQ-A4SW-06</text>
<text x="213.5" y="12.9">S2</text>
<text x="251.6" y="19.5">8MHZ</text>
<text x="255.7" y="23.1">Y1</text>
<text x="295.7" y="22.5">10K</text>
<text x="297.8" y="19.2">R31</text>
<text x="239.3" y="35.4">22P</text>
<text x="242.6" y="31.9">C36</text>
<text x="267.3" y="31.9">C37</text>
<text x="271" y="35.4">22P</text>
<text x="295.7" y="34.9">10K</text>
<text x="297.8" y="31.5">R42</text>
<text x="200" y="40">10K</text>
<text x="200.4" y="37.6">R30</text>
<text x="212.5" y="38.6">105</text>
<text x="212.5" y="36.2">C35</text>
<text x="463.5" y="39">R54</text>
<text x="493.2" y="37.2">2.54-2P WT</text>
<text x="493.2" y="40.4">CN3</text>
<text x="363.8" y="47.8">0.1uF/50V</text>
<text x="367.9" y="44.3">C64</text>
<text x="463.5" y="42.5">NC/R120</text>
<text x="214.4" y="65.4">C38</text>
<text x="429.7" y="64.7">H12</text>
<text x="208.6" y="70.7">0.1uF/50V</text>
<text x="235.1" y="70.7">0.1uF/50V</text>
<text x="237.8" y="66.9">C39</text>
<text x="249.2" y="70.7">0.1uF/50V</text>
<text x="251.9" y="66.9">C40</text>
<text x="263.3" y="70.7">0.1uF/50V</text>
<text x="266" y="66.9">C41</text>
<text x="277.4" y="70.7">0.1uF/50V</text>
<text x="280.1" y="66.9">C42</text>
<text x="294.2" y="70.4">0.1uF/50V</text>
<text x="294.2" y="66.9">C43</text>
<text x="429.7" y="67.9">HDR-F-2.54_1x2</text>
<text x="221" y="100.1">R15</text>
<text x="221.9" y="103.5">0</text>
<text x="211.2" y="117.7">100nF 0</text>
<text x="212.4" y="114.2">C10</text>
<text x="221.9" y="114.5">R13</text>
<text x="242.3" y="117.7">100nF</text>
<text x="243.4" y="114.2">C13</text>
<text x="259.8" y="117.7">10uF</text>
<text x="261.1" y="114.2">C29</text>
<text x="232.8" y="137.8">U6.2</text>
<text x="179.1" y="144.8">C33</text>
<text x="171.6" y="150.1">0.1uF/50V</text>
<text x="402.2" y="159.6">HDR-M-2.54_1x6</text>
<text x="402.2" y="156.5">J4</text>
<text x="453.6" y="159.6">A1251WR-S-6P</text>
<text x="453.6" y="156.5">CN1</text>
<text x="287.8" y="167">CR1</text>
<text x="147.8" y="173.4">CR4</text>
<text x="287.8" y="170.2">0R</text>
<text x="185.1" y="177.7">L4</text>
<text x="190.3" y="177.5">120R</text>
<text x="287.8" y="177.6">CR2</text>
<text x="147.8" y="183.3">2.2uF</text>
<text x="232.4" y="181.8">407</text>
<text x="287.8" y="180.8">0R</text>
<text x="147.8" y="187.5">CR3</text>
<text x="205.5" y="189.4">C31</text>
<text x="225.8" y="191.5">0.1uF</text>
<text x="225.8" y="188.3">C30</text>
<text x="147.8" y="197.4">2.2uF</text>
<text x="206" y="192.9">0.1uF</text>
<text x="390.9" y="196.9">C46</text>
<text x="265.8" y="202.7">C32</text>
<text x="390.4" y="199.1">0.1uF/50V</text>
<text x="442" y="204">C48</text>
<text x="263.9" y="206.6">0.1uF</text>
<text x="269.7" y="209.5">CR5</text>
<text x="441.5" y="206.2">0.1uF/50V</text>
<text x="270.7" y="217.2">0</text>
<text x="68.8" y="256.3">R33</text>
<text x="60" y="263.3">R34</text>
<text x="68.8" y="262.6">1K</text>
<text x="264.6" y="259.5">10uF</text>
<text x="60" y="269.7">1K</text>
<text x="243.4" y="266.5">P4</text>
<text x="262.8" y="264.8">C12</text>
<text x="49.4" y="270.4">R35</text>
<text x="204.6" y="272.2">R10</text>
<text x="49.4" y="276.8">1K</text>
<text x="195.4" y="278.5">C15</text>
<text x="204.6" y="278.5">10K</text>
<text x="195.4" y="282">0.1uF/50V</text>
<text x="241.7" y="285.9">Header 3</text>
<text x="243.1" y="307.4">C19</text>
<text x="377.4" y="309.5">HX25035-3A</text>
<text x="377.4" y="306.2">CN4</text>
<text x="430.7" y="311.8">CN2</text>
<text x="243.1" y="317.3">10uF</text>
<text x="430.7" y="315">GP01-1250WRS-4P</text>
<text x="257.5" y="321.2">P3</text>
<text x="202.8" y="326.8">R14</text>
<text x="191.9" y="333.2">C22</text>
<text x="202.8" y="333.2">10K</text>
<text x="191.9" y="336.7">0.1uF/50V</text>
<text x="255.8" y="340.6">Header 3</text>
<text x="60" y="347.7">K2-1187SQ-A4SW-06</text>
<text x="100.2" y="351.2">R36</text>
<text x="100.2" y="354.7">10K</text>
<text x="89.3" y="361.4">S3</text>
<text x="102" y="364.9">C47</text>
<text x="102" y="368.5">0.1uF/50V</text>
</g>
<g font-size="3.2" fill="#00f">
<text x="46.6" y="20.5">PA0</text>
<text x="46.6" y="24">PA1</text>
<text x="62.1" y="20.6">23</text>
<text x="69.8" y="22.9">PA0-WKUP(PA0)</text>
<text x="108.2" y="22.9">PB0</text>
<text x="118.2" y="20.6">35</text>
<text x="131.2" y="20.5">PB0</text>
<text x="131.2" y="24">PB1</text>
<text x="282.9" y="24">BOOT0</text>
<text x="45.9" y="27.8">PA2</text>
<text x="62.1" y="24.2">24</text>
<text x="62.1" y="27.7">25</text>
<text x="69.8" y="26.5">PA1</text>
<text x="69.8" y="30">PA2</text>
<text x="89.4" y="30">PB2-BOOT1(PB2)</text>
<text x="108.2" y="26.5">PB1</text>
<text x="118.2" y="24.2">36</text>
<text x="118.2" y="27.7">37</text>
<text x="127.7" y="27.5">BOOT1</text>
<text x="248.1" y="26.6" transform="rotate(-90 248.1 26.6)">PH0</text>
<text x="265.7" y="26.6" transform="rotate(-90 265.7 26.6)">PH1</text>
<text x="388.8" y="29.3">PA12</text>
<text x="411.2" y="29.5">1</text>
<text x="437.4" y="29.5">8</text>
<text x="45.9" y="31.3">PA3</text>
<text x="46.6" y="34.6">PA4</text>
<text x="62.1" y="31.2">26</text>
<text x="62.1" y="34.7">29</text>
<text x="69.8" y="33.5">PA3</text>
<text x="81" y="33.5">PB3(JTDOTRACESWO)</text>
<text x="118.2" y="31.2">89</text>
<text x="118.2" y="34.7">90</text>
<text x="127.7" y="34.6">PB4</text>
<text x="127.7" y="31">PB3</text>
<text x="207.5" y="33.7" transform="rotate(-90 207.5 33.7)">NRST</text>
<text x="417.3" y="31.8">D</text>
<text x="429" y="31.8">RS</text>
<text x="437.4" y="33">7</text>
<text x="490" y="33.5" transform="rotate(-90 490 33.5)">3</text>
<text x="46.6" y="41.6">PA6</text>
<text x="46.6" y="38.1">PA5</text>
<text x="62.1" y="38.3">30</text>
<text x="62.1" y="41.8">31</text>
<text x="69.8" y="37">PA4</text>
<text x="69.8" y="40.6">PA5</text>
<text x="94.8" y="37">PB4(NJTRST)</text>
<text x="108.2" y="40.6">PB5</text>
<text x="118.2" y="38.3">91</text>
<text x="118.2" y="41.8">92</text>
<text x="127.7" y="38.1">PB5</text>
<text x="127.7" y="41.6">PB6</text>
<text x="282.9" y="36.3">BOOT1</text>
<text x="394.1" y="39.9">PA11</text>
<text x="411.2" y="40">4</text>
<text x="437.4" y="40">5</text>
<text x="437.4" y="36.5">6</text>
<text x="479.4" y="40.4">1</text>
<text x="479.4" y="36.9">2</text>
<text x="482.8" y="38.6">2</text>
<text x="491.8" y="37" transform="rotate(-90 491.8 37)">3</text>
<text x="46.6" y="45.2">PA7</text>
<text x="62.1" y="45.3">32</text>
<text x="69.8" y="44.1">PA6</text>
<text x="69.8" y="47.6">PA7</text>
<text x="108.2" y="44.1">PB6</text>
<text x="108.2" y="47.6">PB7</text>
<text x="118.2" y="45.3">93</text>
<text x="127.7" y="45.2">PB7</text>
<text x="417.3" y="42.3">R</text>
<text x="424.8" y="42.3">VREF</text>
<text x="482.8" y="42.2">1</text>
<text x="490" y="46.5" transform="rotate(-90 490 46.5)">4</text>
<text x="491.8" y="43" transform="rotate(-90 491.8 43)">4</text>
<text x="45.9" y="52.5">PA8</text>
<text x="62.1" y="52.4">67</text>
<text x="118.2" y="52.4">95</text>
<text x="128.8" y="52.5">PB8</text>
<text x="45.9" y="56">PA9</text>
<text x="45.9" y="59.5">PA10</text>
<text x="62.1" y="55.9">68</text>
<text x="62.1" y="59.4">69</text>
<text x="69.8" y="54.7">PA8</text>
<text x="69.8" y="58.2">PA9</text>
<text x="108.2" y="54.7">PB8</text>
<text x="108.2" y="58.2">PB9</text>
<text x="118.2" y="59.4">47</text>
<text x="118.2" y="55.9">96</text>
<text x="128.8" y="59.5">PB10</text>
<text x="128.8" y="56">PB9</text>
<text x="45.9" y="63">PA11</text>
<text x="62.1" y="63">70</text>
<text x="69.8" y="61.7">PA10</text>
<text x="69.8" y="65.3">PA11</text>
<text x="106.6" y="61.7">PB10</text>
<text x="106.6" y="65.3">PB11</text>
<text x="118.2" y="63">48</text>
<text x="128.8" y="63">PB11</text>
<text x="45.9" y="66.6">PA12</text>
<text x="46.6" y="69.9">PA13</text>
<text x="62.1" y="66.5">71</text>
<text x="62.1" y="70">72</text>
<text x="69.8" y="68.8">PA12</text>
<text x="106.6" y="68.8">PB12</text>
<text x="118.2" y="66.5">51</text>
<text x="118.2" y="70">52</text>
<text x="127.7" y="69.9">PB13</text>
<text x="127.7" y="66.3">PB12</text>
<text x="46.6" y="73.4">PA14</text>
<text x="46.6" y="76.9">PA15</text>
<text x="62.1" y="73.6">76</text>
<text x="62.1" y="77.1">77</text>
<text x="69.8" y="72.3">PA13(JTMS-SWDIO)</text>
<text x="69.8" y="75.8">PA14(JTCK-SWCLK)</text>
<text x="106.6" y="72.3">PB13</text>
<text x="106.6" y="75.8">PB14</text>
<text x="118.2" y="73.6">53</text>
<text x="118.2" y="77.1">54</text>
<text x="127.7" y="73.4">PB14</text>
<text x="127.7" y="76.9">PB15</text>
<text x="69.8" y="79.4">PA15(JTDI)</text>
<text x="106.6" y="79.4">PB15</text>
<text x="127.7" y="84">PD0</text>
<text x="45.9" y="84.2">PC0</text>
<text x="45.9" y="87.7">PC1</text>
<text x="62.1" y="84.1">15</text>
<text x="62.1" y="87.7">16</text>
<text x="69.8" y="86.4">PC0</text>
<text x="69.8" y="90">PC1</text>
<text x="108" y="86.4">PD0</text>
<text x="108" y="90">PD1</text>
<text x="118.2" y="84.1">81</text>
<text x="118.2" y="87.7">82</text>
<text x="127.7" y="87.5">PD1</text>
<text x="45.9" y="91.3">PC2</text>
<text x="45.9" y="94.8">PC3</text>
<text x="62.1" y="91.2">17</text>
<text x="62.1" y="94.7">18</text>
<text x="69.8" y="93.5">PC2</text>
<text x="108" y="93.5">PD2</text>
<text x="118.2" y="91.2">83</text>
<text x="118.2" y="94.7">84</text>
<text x="127.7" y="91">PD2</text>
<text x="128.8" y="94.8">PD3</text>
<text x="45.9" y="98.3">PC4</text>
<text x="45.9" y="101.8">PC5</text>
<text x="62.1" y="98.2">33</text>
<text x="62.1" y="101.8">34</text>
<text x="69.8" y="97">PC3</text>
<text x="69.8" y="100.5">PC4</text>
<text x="108" y="97">PD3</text>
<text x="108" y="100.5">PD4</text>
<text x="118.2" y="98.2">85</text>
<text x="118.2" y="101.8">86</text>
<text x="127.7" y="98.1">PD4</text>
<text x="127.7" y="101.6">PD5</text>
<text x="45.9" y="105.4">PC6</text>
<text x="62.1" y="105.3">63</text>
<text x="69.8" y="104.1">PC5</text>
<text x="69.8" y="107.6">PC6</text>
<text x="108" y="104.1">PD5</text>
<text x="108" y="107.6">PD6</text>
<text x="118.2" y="105.3">87</text>
<text x="127.7" y="105.1">PD6</text>
<text x="45.9" y="108.9">PC7</text>
<text x="62.1" y="108.8">64</text>
<text x="69.8" y="111.1">PC7</text>
<text x="108" y="111.1">PD7</text>
<text x="118.2" y="108.8">88</text>
<text x="127.7" y="108.7">PD7</text>
<text x="45.9" y="116">PC8</text>
<text x="45.9" y="119.5">PC9</text>
<text x="62.1" y="115.9">65</text>
<text x="62.1" y="119.4">66</text>
<text x="69.8" y="118.2">PC8</text>
<text x="108" y="118.2">PD8</text>
<text x="118.2" y="115.9">55</text>
<text x="118.2" y="119.4">56</text>
<text x="127.7" y="115.7">PD8</text>
<text x="127.7" y="119.2">PD9</text>
<text x="45.9" y="123">PC10</text>
<text x="62.1" y="122.9">78</text>
<text x="69.8" y="121.7">PC9</text>
<text x="69.8" y="125.2">PC10</text>
<text x="106.4" y="125.2">PD10</text>
<text x="108" y="121.7">PD9</text>
<text x="118.2" y="122.9">57</text>
<text x="127.7" y="122.8">PD10</text>
<text x="45.9" y="126.5">PC11</text>
<text x="45.9" y="130.1">PC12</text>
<text x="62.1" y="126.5">79</text>
<text x="62.1" y="130">80</text>
<text x="69.8" y="128.8">PC11</text>
<text x="106.4" y="128.8">PD11</text>
<text x="118.2" y="126.5">58</text>
<text x="118.2" y="130">59</text>
<text x="127.7" y="129.8">PD12</text>
<text x="127.7" y="126.3">PD11</text>
<text x="45.9" y="133.6">PC13</text>
<text x="46.6" y="136.9">PC14</text>
<text x="63.7" y="133.5">7</text>
<text x="63.7" y="137.1">8</text>
<text x="69.8" y="135.8">PC13</text>
<text x="69.8" y="132.3">PC12</text>
<text x="106.4" y="132.3">PD12</text>
<text x="106.4" y="135.8">PD13</text>
<text x="118.2" y="133.5">60</text>
<text x="118.2" y="137.1">61</text>
<text x="127" y="133.6">PD13</text>
<text x="127" y="137.1">PD14</text>
<text x="46.6" y="140.4">PC15</text>
<text x="63.7" y="140.6">9</text>
<text x="69.8" y="139.3">PC14-OSC32_IN(PC14)</text>
<text x="69.8" y="142.9">PC15-OSC32_OUT(PC15) PD15</text>
<text x="106.4" y="139.3">PD14</text>
<text x="118.2" y="140.6">62</text>
<text x="127" y="140.7">PD15</text>
<text x="229.5" y="140.6">6</text>
<text x="235.7" y="142.9">VBAT</text>
<text x="248.4" y="142.9">VREF+</text>
<text x="262.8" y="140.6">21</text>
<text x="47.6" y="147.7">PE0</text>
<text x="62.1" y="147.6">97</text>
<text x="69.8" y="149.9">PE0</text>
<text x="47.6" y="151.2">PE1</text>
<text x="47.6" y="154.8">PE2</text>
<text x="62.1" y="151.2">98</text>
<text x="63.7" y="154.7">1</text>
<text x="69.8" y="153.5">PE1</text>
<text x="88.2" y="153.5">PH0-OSC_IN(PH0)</text>
<text x="118.2" y="151.2">12</text>
<text x="118.2" y="154.7">13</text>
<text x="128.8" y="151.2">PH0</text>
<text x="128.8" y="154.8">PH1</text>
<text x="47.6" y="158.3">PE3</text>
<text x="47.6" y="161.8">PE4</text>
<text x="63.7" y="158.2">2</text>
<text x="63.7" y="161.7">3</text>
<text x="69.8" y="157">PE2</text>
<text x="69.8" y="160.5">PE3</text>
<text x="85" y="157">PH1-OSC_OUT(PH1)</text>
<text x="118.2" y="161.7">94</text>
<text x="129.5" y="161.6">BOOT0</text>
<text x="45.9" y="165.3">PE5</text>
<text x="63.7" y="165.3">4</text>
<text x="69.8" y="164">PE4</text>
<text x="69.8" y="167.6">PE5</text>
<text x="103.4" y="164">BOOT0</text>
<text x="442.5" y="163.9">8</text>
<text x="445.2" y="165.3">8</text>
<text x="466.5" y="165.3">7</text>
<text x="469.2" y="163.9">7</text>
<text x="45.9" y="168.9">PE6</text>
<text x="46.6" y="172.2">PE7</text>
<text x="62.1" y="172.3">38</text>
<text x="63.7" y="168.8">5</text>
<text x="69.8" y="171.1">PE6</text>
<text x="105.5" y="171.1">NRST</text>
<text x="118.2" y="168.8">14</text>
<text x="128.8" y="168.9">NRST</text>
<text x="449.4" y="173.5" transform="rotate(-90 449.4 173.5)">1</text>
<text x="453" y="173.5" transform="rotate(-90 453 173.5)">2</text>
<text x="456.5" y="173.5" transform="rotate(-90 456.5 173.5)">3</text>
<text x="460" y="173.5" transform="rotate(-90 460 173.5)">4</text>
<text x="463.5" y="173.5" transform="rotate(-90 463.5 173.5)">5</text>
<text x="467.1" y="173.5" transform="rotate(-90 467.1 173.5)">6</text>
<text x="46.6" y="179.2">PE8</text>
<text x="62.1" y="179.4">39</text>
<text x="69.8" y="174.6">PE7</text>
<text x="102" y="178.2">VCAP_1</text>
<text x="118.2" y="175.9">49</text>
<text x="118.2" y="179.4">73</text>
<text x="447.7" y="177" transform="rotate(-90 447.7 177)">1</text>
<text x="451.2" y="177" transform="rotate(-90 451.2 177)">2</text>
<text x="454.7" y="177" transform="rotate(-90 454.7 177)">3</text>
<text x="458.3" y="177" transform="rotate(-90 458.3 177)">4</text>
<text x="461.8" y="177" transform="rotate(-90 461.8 177)">5</text>
<text x="465.3" y="177" transform="rotate(-90 465.3 177)">6</text>
<text x="46.6" y="182.7">PE9</text>
<text x="62.1" y="182.9">40</text>
<text x="69.8" y="181.7">PE8</text>
<text x="69.8" y="185.2">PE9</text>
<text x="102" y="181.7">VCAP_2</text>
<text x="46.6" y="186.3">PE10</text>
<text x="46.6" y="189.8">PE11</text>
<text x="62.1" y="186.4">41</text>
<text x="62.1" y="190">42</text>
<text x="69.8" y="188.7">PE10</text>
<text x="405.3" y="189.9" transform="rotate(-90 405.3 189.9)">PD7</text>
<text x="408.8" y="189.9" transform="rotate(-90 408.8 189.9)">PD6</text>
<text x="412.3" y="189.9" transform="rotate(-90 412.3 189.9)">PD5</text>
<text x="415.8" y="189.9" transform="rotate(-90 415.8 189.9)">PD4</text>
<text x="46.6" y="193.3">PE12</text>
<text x="46.6" y="196.8">PE13</text>
<text x="62.1" y="193.5">43</text>
<text x="62.1" y="197">44</text>
<text x="69.8" y="192.3">PE11</text>
<text x="69.8" y="195.8">PE12</text>
<text x="454.4" y="197.7" transform="rotate(-90 454.4 197.7)">PE0</text>
<text x="458" y="197.7" transform="rotate(-90 458 197.7)">PE1</text>
<text x="461.5" y="197.7" transform="rotate(-90 461.5 197.7)">PE2</text>
<text x="465" y="197.7" transform="rotate(-90 465 197.7)">PE3</text>
<text x="46.6" y="203.9">PE15</text>
<text x="46.6" y="200.4">PE14</text>
<text x="62.1" y="200.6">45</text>
<text x="69.8" y="199.3">PE13</text>
<text x="69.8" y="202.8">PE14</text>
<text x="62.1" y="204.1">46</text>
<text x="69.8" y="206.4">PE15</text>
<text x="35.3" y="257.1">PD13</text>
<text x="35.3" y="264.1">PD14</text>
<text x="35.3" y="271.2">PD15</text>
<text x="194" y="272.9">PC2</text>
<text x="461.8" y="301.8" transform="rotate(-90 461.8 301.8)">6</text>
<text x="463.2" y="304.5" transform="rotate(-90 463.2 304.5)">6</text>
<text x="467.6" y="305">4</text>
<text x="464.1" y="310.3">3</text>
<text x="464.1" y="306.7">4</text>
<text x="467.6" y="308.5">3</text>
<text x="377" y="313.8">1</text>
<text x="377" y="317.3">2</text>
<text x="380.5" y="315.6">1</text>
<text x="464.1" y="317.3">1</text>
<text x="464.1" y="313.8">2</text>
<text x="467.6" y="315.6">1</text>
<text x="467.6" y="312">2</text>
<text x="377" y="320.9">3</text>
<text x="380.5" y="319.1">2</text>
<text x="380.5" y="322.6">3</text>
<text x="461.8" y="321.5" transform="rotate(-90 461.8 321.5)">5</text>
<text x="463.2" y="318.7" transform="rotate(-90 463.2 318.7)">5</text>
<text x="190.5" y="327.6">PC3</text>
<text x="47.6" y="355.8">PC5</text>
</g>
<g font-size="3.2" fill="#800000">
<text x="446.4" y="22.5">GND</text>
<text x="486.9" y="24.4">GND</text>
<text x="370.6" y="34.6">GND</text>
<text x="442.7" y="33.1">CANH</text>
<text x="366.2" y="38.2">3V3V</text>
<text x="442.7" y="36.6">CANL</text>
<text x="186" y="43.6">3V3V</text>
<text x="229" y="43.6">GND</text>
<text x="245.3" y="46.8">GND</text>
<text x="375.8" y="53.9">GND</text>
<text x="220.1" y="57.7">3V3V</text>
<text x="486.9" y="57.4">GND</text>
<text x="220.6" y="82.1">GND</text>
<text x="183.1" y="137.1">3V3V</text>
<text x="198.8" y="145.9">3V3V</text>
<text x="183.5" y="157.9">GND</text>
<text x="296.3" y="156.4">GND</text>
<text x="486.5" y="165.3">GND</text>
<text x="368.5" y="186.6">GND</text>
<text x="426.7" y="195.4">GND</text>
<text x="157.1" y="200.3">GND</text>
<text x="402.2" y="204.2">3V3V</text>
<text x="456.9" y="211.3">3V3V</text>
<text x="230.7" y="250">3V3V</text>
<text x="102" y="253.5">3V3V</text>
<text x="255.9" y="281.4">GND</text>
<text x="188.8" y="290.2">GND</text>
<text x="458.7" y="290.7">GND</text>
<text x="231.2" y="297.3">GND</text>
<text x="229" y="306.5">3V3V</text>
<text x="259.3" y="311.6">GND</text>
<text x="458.7" y="332.5">GND</text>
<text x="94.9" y="341.7">3V3V</text>
<text x="185.3" y="344.9">GND</text>
<text x="229.4" y="352">GND</text>
<text x="95.3" y="380.2">GND</text>
</g>
<g font-size="3.2">
<text x="252.4" y="25.9">1</text>
<text x="261.1" y="25.9">2</text>
<text x="411.2" y="33">2</text>
<text x="417.3" y="35.3">GNDCANH</text>
<text x="432.2" y="73.6">1</text>
<text x="432.2" y="77.1">2</text>
<text x="262.8" y="154.7">10</text>
<text x="252.5" y="157">VSS</text>
<text x="252.5" y="160.5">VSS</text>
<text x="262.8" y="158.2">27</text>
<text x="262.8" y="161.7">74</text>
<text x="252.5" y="164">VSS</text>
<text x="252.5" y="167.6">VSS</text>
<text x="262.8" y="165.3">99</text>
<text x="396.2" y="166" transform="rotate(-90 396.2 166)">1</text>
<text x="399.7" y="166" transform="rotate(-90 399.7 166)">2</text>
<text x="403.2" y="166" transform="rotate(-90 403.2 166)">3</text>
<text x="406.8" y="166" transform="rotate(-90 406.8 166)">4</text>
<text x="410.3" y="166" transform="rotate(-90 410.3 166)">5</text>
<text x="413.8" y="166" transform="rotate(-90 413.8 166)">6</text>
<text x="262.8" y="172.3">19</text>
<text x="250.2" y="174.6">VSSA</text>
<text x="246.2" y="271.6">1</text>
<text x="246.2" y="275.2">2</text>
<text x="246.2" y="278.7">3</text>
<text x="260.3" y="326.3">1</text>
<text x="260.3" y="329.8">2</text>
<text x="260.3" y="333.4">3</text>
</g>
<g font-size="3.2" fill="#f00">
<text x="411.2" y="36.5">3</text>
<text x="417.3" y="38.8">VCCCANL</text>
<text x="227.9" y="147.6">11</text>
<text x="235.7" y="149.9">VDD</text>
<text x="227.9" y="151.2">20</text>
<text x="227.9" y="154.7">28</text>
<text x="235.7" y="153.5">VDD</text>
<text x="227.9" y="158.2">50</text>
<text x="227.9" y="161.7">75</text>
<text x="235.7" y="157">VDD</text>
<text x="235.7" y="160.5">VDD</text>
<text x="226.3" y="165.3">100</text>
<text x="235.7" y="164">VDD</text>
<text x="235.7" y="167.6">VDD</text>
<text x="227.9" y="172.3">22</text>
<text x="235.7" y="174.6">VDDA</text>
</g>
<g font-size="2.8" fill="#000080">
<text x="423.1" y="23.3">U4</text>
<text x="423.1" y="26.5">SN65HVD230DR</text>
<text x="84" y="251.4">LED1</text>
<text x="84" y="277.8">TC3838RGBE07-3CJH-E19</text>
</g>
</svg>
